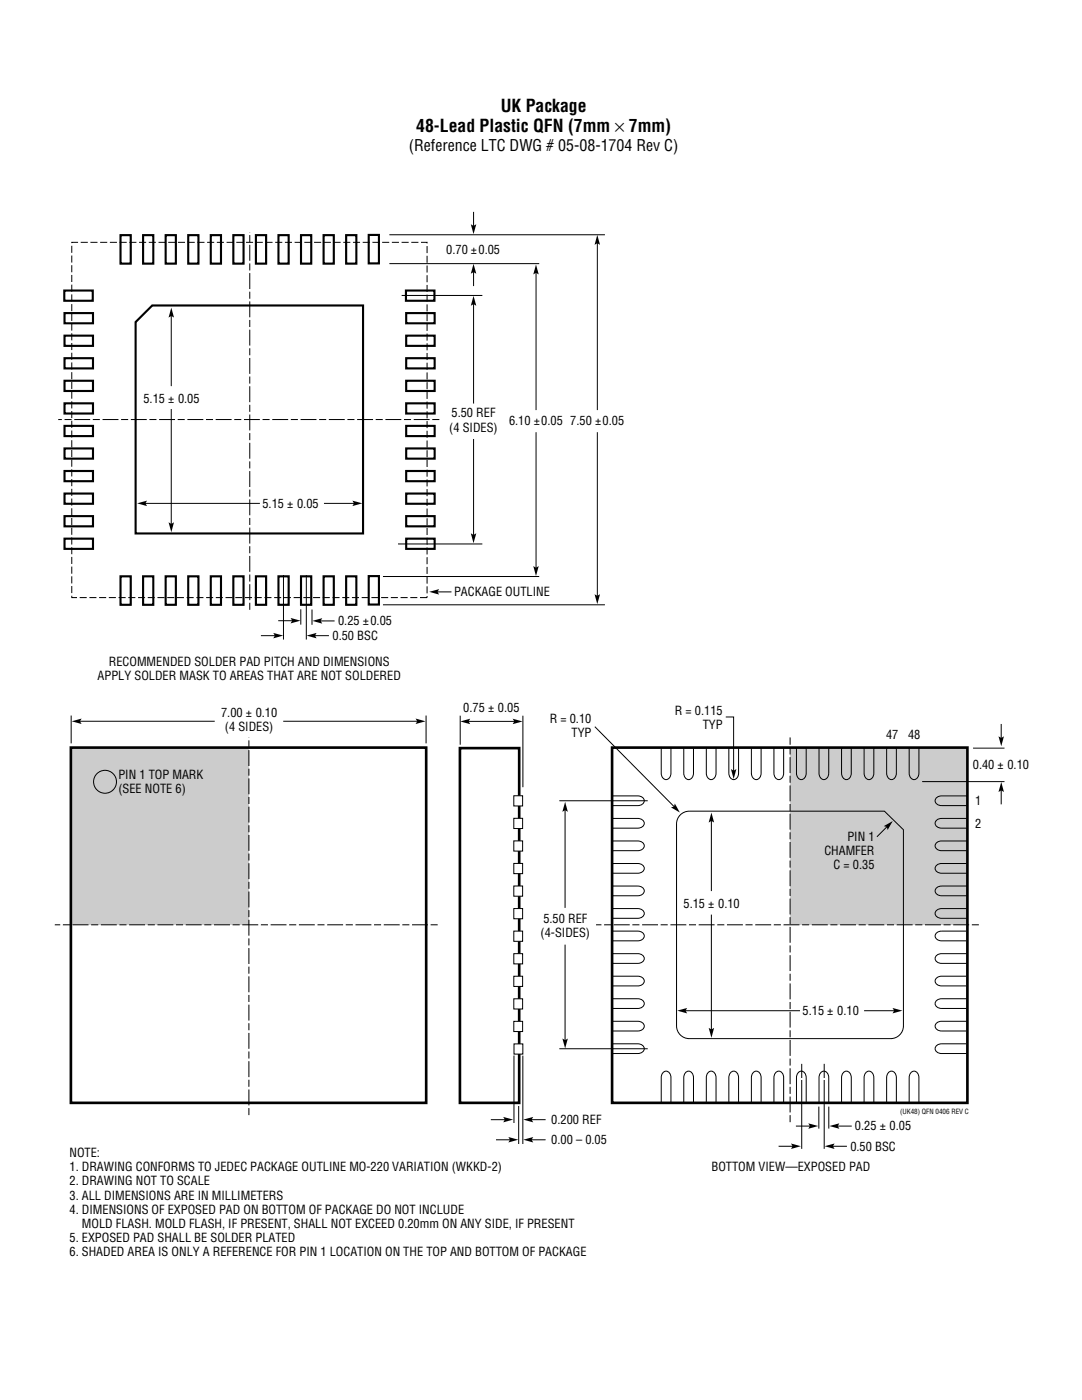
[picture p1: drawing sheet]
<svg xmlns="http://www.w3.org/2000/svg" width="216mm" height="279mm" viewBox="0 0 216 279" stroke-linecap="round" stroke-linejoin="round" font-family="sans-serif">
<g fill="#ccc">
<path d="M14.1 149.2h35.6v35.4h-35.6z"/>
<path d="M157.6 149.2h35.4v35.4h-35.4z"/>
</g>
<g fill="none" stroke="#000" stroke-width=".2">
<path d="M14.2 142.8v5.6M15.7 143.9h27.1M56.5 143.9h27M85 142.8v5.6M91.8 142.8v5.8M104.3 142.8v14.3M144.8 143.1h1.6v11M184 156h16.4M194.2 149.3h6.2M199.8 144.5v3M199.8 157.5v3M112.8 161.4v19.8"/>
<path d="M177.1 164.8l-2.1 2.2M112.8 188.5v19.3M160 212.3v17M164.5 212.3v17M97.9 223.5h3.1M99 227.5h3M105.8 223.5h3.1M105.8 227.5h3.1M155.4 228.8h3M158.8 224.7h3.1M163.4 220.8v4.4M165.4 220.8v4.4"/>
<path d="M165.9 228.8h3.1M166.9 224.7h3.1"/>
<circle cx="21" cy="156" r="2.29"/>
</g>
<g fill="#000">
<path d="M14.3 144l2-.6-.3 .6 .3 .5zM82.9 143.4l2 .6-2 .5 .4-.5zM145.8 153.5l.6 .3 .5-.3-.5 2zM199.2 147l.6 .3 .5-.3-.5 1.9zM199.8 156.1l.5 2-.5-.4-.6 .4zM112.8 160l.5 2-.5-.3-.6 .3zM176.3 164.9l1.8-1-1 1.7-.1-.6zM112.2 207.3l.6 .3 .5-.3-.5 1.9zM100.4 222.9l2 .5-2 .6 .3-.6zM101.4 226.9l2 .6-2 .5 .4-.5zM104.4 223.4l2-.5-.3 .5 .3 .6zM104.4 227.5l2-.6-.3 .6 .3 .5z"/>
<path d="M157.8 228.2l2 .6-2 .5 .4-.5zM161.3 224.2l2 .5-2 .6 .3-.6zM164.5 228.8l2-.6-.3 .6 .3 .5zM165.5 224.7l2-.5-.3 .5 .3 .6z"/>
</g>
<path d="M122.1 149.2h70.9v70.9h-70.9z" fill="none" stroke="#000" stroke-width=".53"/>
<path d="M27.1 64.3l3.3-3.3h42v45.5h-45.3z" fill="none" stroke="#000" stroke-width=".42"/>
<g fill="#fff">
<path d="M159.1 215.2h1.6v.3h-1.6z"/>
<path d="M163.6 215.2h1.7v.3h-1.7z"/>
</g>
<path d="M91.8 149.3h11.8v70.8h-11.8z" fill="none" stroke="#000" stroke-width=".53"/>
<g fill="#fff" stroke="#000" stroke-width=".2">
<path d="M102.5 158.8h1.8v2h-1.8z"/>
<path d="M102.5 163.3h1.8v2.1h-1.8z"/>
<path d="M102.5 167.8h1.8v2.1h-1.8z"/>
<path d="M102.5 172.3h1.8v2.1h-1.8z"/>
<path d="M102.5 176.8h1.8v2.1h-1.8z"/>
<path d="M102.5 181.3h1.8v2.1h-1.8z"/>
<path d="M102.5 185.8h1.8v2.1h-1.8z"/>
<path d="M102.5 190.3h1.8v2.1h-1.8z"/>
<path d="M102.5 194.8h1.8v2.1h-1.8z"/>
<path d="M102.5 199.3h1.8v2.1h-1.8z"/>
<path d="M102.5 203.8h1.8v2.1h-1.8z"/>
<path d="M102.6 208.3h1.7v2.1h-1.7z"/>
</g>
<g fill="#fff" stroke="#000" stroke-width=".42">
<path d="M24.1 115h2v5.7h-2z"/>
<path d="M28.6 115h2v5.7h-2z"/>
<path d="M33.1 115h2v5.7h-2z"/>
<path d="M37.6 115h2v5.7h-2z"/>
<path d="M42.1 115h2v5.7h-2z"/>
<path d="M46.6 115h2v5.7h-2z"/>
<path d="M51.1 115h2v5.7h-2z"/>
<path d="M55.6 115h2v5.7h-2z"/>
<path d="M60.1 115h2v5.7h-2z"/>
<path d="M64.6 115h2v5.7h-2z"/>
<path d="M69.1 115h2v5.7h-2z"/>
<path d="M73.6 115h2v5.7h-2z"/>
<path d="M24.1 46.9h2v5.7h-2z"/>
<path d="M28.6 46.9h2v5.7h-2z"/>
<path d="M33.1 46.9h2v5.7h-2z"/>
<path d="M37.6 46.9h2v5.7h-2z"/>
<path d="M42.1 46.9h2v5.7h-2z"/>
<path d="M46.6 46.9h2v5.7h-2z"/>
<path d="M51.1 46.9h2v5.7h-2z"/>
<path d="M55.6 46.9h2v5.7h-2z"/>
<path d="M60.1 46.9h2v5.7h-2z"/>
<path d="M64.6 46.9h2v5.7h-2z"/>
<path d="M69.1 46.9h2v5.7h-2z"/>
<path d="M73.6 46.9h2v5.7h-2z"/>
<path d="M12.9 107.5h5.7v2h-5.7z"/>
<path d="M12.9 103h5.7v2h-5.7z"/>
<path d="M12.9 98.5h5.7v2h-5.7z"/>
<path d="M12.9 94h5.7v2h-5.7z"/>
<path d="M12.9 89.5h5.7v2h-5.7z"/>
<path d="M12.9 85h5.7v2h-5.7z"/>
<path d="M12.9 80.5h5.7v2h-5.7z"/>
<path d="M12.9 76h5.7v2h-5.7z"/>
<path d="M12.9 71.5h5.7v2h-5.7z"/>
<path d="M12.9 67h5.7v2h-5.7z"/>
<path d="M12.9 62.5h5.7v2h-5.7z"/>
<path d="M12.8 58h5.7v2h-5.7z"/>
<path d="M81 107.5h5.7v2h-5.7z"/>
<path d="M81 103h5.7v2h-5.7z"/>
<path d="M81 98.5h5.7v2h-5.7z"/>
<path d="M81 94h5.7v2h-5.7z"/>
<path d="M81 89.5h5.7v2h-5.7z"/>
<path d="M81 85h5.7v2h-5.7z"/>
<path d="M81 80.5h5.7v2h-5.7z"/>
<path d="M81 76h5.7v2h-5.7z"/>
<path d="M81 71.5h5.7v2h-5.7z"/>
<path d="M81 67h5.7v2h-5.7z"/>
<path d="M81 62.5h5.7v2h-5.7z"/>
<path d="M81 58h5.7v2h-5.7z"/>
</g>
<g fill="#000">
<path d="M94.5 52.6l.5 2-.5-.3-.6 .3zM93.9 44.8l.6 .3 .5-.3-.5 1.9zM107 52.8l.5 2-.5-.4-.6 .4zM119.2 46.9l.5 2-.5-.4-.6 .4zM34.2 61.4l.5 2-.5-.3-.6 .3zM94.5 59l.5 2-.5-.3-.6 .3zM27.4 100.5l1.9-.6-.3 .6 .3 .5zM33.6 104.2l.6 .4 .5-.4-.5 2zM70.3 99.9l2 .6-2 .5 .3-.5zM85.6 118.1l2-.5-.3 .5 .3 .6zM93.9 106.4l.6 .4 .5-.4-.5 2zM106.4 113l.6 .3 .5-.3-.5 2z"/>
<path d="M118.6 118.6l.6 .3 .5-.3-.5 2zM54.5 126.3l2 .5-2 .6 .4-.6zM58 123.3l2 .6-2 .5 .3-.5zM61.2 126.8l2-.5-.4 .5 .4 .6zM62.3 123.9l2-.5-.3 .5 .3 .6zM91.8 144l2-.6-.3 .6 .3 .5zM102.3 143.4l2 .6-2 .5 .3-.5zM133.9 161.1l.6-.1 .2-.6 1 1.8zM142 162.2l.5 2-.5-.4-.6 .4zM135.1 201.7l2-.5-.3 .5 .3 .5zM141.4 205.1l.6 .4 .5-.4-.5 2zM178.1 201.2l2 .5-2 .5 .3-.5z"/>
</g>
<g fill="none" stroke="#000" stroke-width=".2">
<path d="M77.7 46.9h43M77.7 52.6h29.9M80.1 59h16.1M94.5 42.3v3M94.5 54v3.1M107 54.2v27.6M119.2 48.3v33.5M34.2 62.8v14.3M94.5 60.4v20.1M34.2 81.6v23.2M94.5 87.6v19.4M107 86.3v27.3"/>
<path d="M119.2 86.3v32.9M28.8 100.5h23.1M56.6 114.8v12.8M61.1 114.8v12.8M64.6 100.5h6.3M76.4 115.1h31.2M79.4 108.6h16.8M87 118.1h3.1M52.1 126.9h3M55.5 123.9h3.1M60 121.6v3.1M62.3 121.6v3.1"/>
<path d="M62.6 126.9h3M63.7 123.9h3.1M76.4 120.7h44.3M93.3 144h9.6M111.6 159.8h17.6M118.7 145l16 16.2M122.3 158.8h5a1.01 1.01 0 0 1 1.3 1 1.01 1.01 0 0 1-1.3 1h-5M131.9 149.3v5a1.01 1.01 0 0 0 1 1.3 1.01 1.01 0 0 0 1-1.3v-5M136.4 149.3v5a1.01 1.01 0 0 0 1 1.3 1.01 1.01 0 0 0 1-1.3v-5M140.9 149.3v5a1.01 1.01 0 0 0 1 1.3 1.01 1.01 0 0 0 1-1.3v-5M145.4 149.3v5a1.01 1.01 0 0 0 1 1.3 1.01 1.01 0 0 0 1-1.3v-5M149.9 149.3v5a1.01 1.01 0 0 0 1 1.3 1.01 1.01 0 0 0 1-1.3v-5"/>
<path d="M154.4 149.3v5a1.01 1.01 0 0 0 1 1.3 1.01 1.01 0 0 0 1-1.3v-5M158.9 149.3v5a1.01 1.01 0 0 0 1 1.3 1.01 1.01 0 0 0 1-1.3v-5M163.4 149.3v5a1.01 1.01 0 0 0 1 1.3 1.01 1.01 0 0 0 1-1.3v-5M167.9 149.3v5a1.01 1.01 0 0 0 1 1.3 1.01 1.01 0 0 0 1-1.3v-5M172.4 149.3v5a1.01 1.01 0 0 0 1 1.3 1.01 1.01 0 0 0 1-1.3v-5M176.9 149.3v5a1.01 1.01 0 0 0 1 1.3 1.01 1.01 0 0 0 1-1.3v-5M181.4 149.3v5a1.01 1.01 0 0 0 1 1.3 1.01 1.01 0 0 0 1-1.3v-5M192.9 158.8h-5a1.01 1.01 0 0 0-1.3 1 1.01 1.01 0 0 0 1.3 1h5M122.3 163.3h5a1.01 1.01 0 0 1 1.3 1 1.01 1.01 0 0 1-1.3 1h-5M122.3 167.8h5a1.01 1.01 0 0 1 1.3 1 1.01 1.01 0 0 1-1.3 1h-5M122.3 172.3h5a1.01 1.01 0 0 1 1.3 1 1.01 1.01 0 0 1-1.3 1h-5M122.3 176.8h5a1.01 1.01 0 0 1 1.3 1 1.01 1.01 0 0 1-1.3 1h-5"/>
<path d="M135.9 162.4l1.1-.4 .5-.1h39l3.8 3.7v39.1a2.54 2.54 0 0 1-2.6 2.6h-40.2a2.54 2.54 0 0 1-2.5-2.6v-40.3a2.54 2.54 0 0 1 .9-2zM141.9 163.6v14.2M192.9 163.3h-5a1.01 1.01 0 0 0-1.3 1 1.01 1.01 0 0 0 1.3 1h5M192.9 167.8h-5a1.01 1.01 0 0 0-1.3 1 1.01 1.01 0 0 0 1.3 1h5M192.9 172.3h-5a1.01 1.01 0 0 0-1.3 1 1.01 1.01 0 0 0 1.3 1h5M192.9 176.8h-5a1.01 1.01 0 0 0-1.3 1 1.01 1.01 0 0 0 1.3 1h5M122.3 185.8h5a1.01 1.01 0 0 1 1.3 1 1.01 1.01 0 0 1-1.3 1h-5M122.3 181.3h5a1.01 1.01 0 0 1 1.3 1 1.01 1.01 0 0 1-1.3 1h-5M122.3 190.3h5a1.01 1.01 0 0 1 1.3 1 1.01 1.01 0 0 1-1.3 1h-5M122.3 194.8h5a1.01 1.01 0 0 1 1.3 1 1.01 1.01 0 0 1-1.3 1h-5M122.3 199.3h5a1.01 1.01 0 0 1 1.3 1 1.01 1.01 0 0 1-1.3 1h-5M141.9 182.5v23.2"/>
<path d="M192.9 185.8h-5a1.01 1.01 0 0 0-1.3 1 1.01 1.01 0 0 0 1.3 1h5M192.9 181.3h-5a1.01 1.01 0 0 0-1.3 1 1.01 1.01 0 0 0 1.3 1h5M192.9 190.3h-5a1.01 1.01 0 0 0-1.3 1 1.01 1.01 0 0 0 1.3 1h5M192.9 194.8h-5a1.01 1.01 0 0 0-1.3 1 1.01 1.01 0 0 0 1.3 1h5M192.9 199.3h-5a1.01 1.01 0 0 0-1.3 1 1.01 1.01 0 0 0 1.3 1h5M102.6 210.6v13.5M104.3 210.7v17.6M111.6 209.3h17.6M122.3 203.8h5a1.01 1.01 0 0 1 1.3 1 1.01 1.01 0 0 1-1.3 1h-5M122.3 208.3h5a1.01 1.01 0 0 1 1.3 1 1.01 1.01 0 0 1-1.3 1h-5M136.5 201.7h23.1M172.4 201.7h6.3"/>
<path d="M192.9 203.8h-5a1.01 1.01 0 0 0-1.3 1 1.01 1.01 0 0 0 1.3 1h5M192.9 208.3h-5a1.01 1.01 0 0 0-1.3 1 1.01 1.01 0 0 0 1.3 1h5M103.5 220.7v7.6M131.9 220v-4.9a1.01 1.01 0 0 1 1-1.3 1.01 1.01 0 0 1 1 1.3v4.9M136.4 220v-4.9a1.01 1.01 0 0 1 1-1.3 1.01 1.01 0 0 1 1 1.3v4.9M140.9 220v-4.9a1.01 1.01 0 0 1 1-1.3 1.01 1.01 0 0 1 1 1.3v4.9M145.4 220v-4.9a1.01 1.01 0 0 1 1-1.3 1.01 1.01 0 0 1 1 1.3v4.9M149.9 220v-4.9a1.01 1.01 0 0 1 1-1.3 1.01 1.01 0 0 1 1 1.3v4.9M154.4 220v-4.9a1.01 1.01 0 0 1 1-1.3 1.01 1.01 0 0 1 1 1.3v4.9M158.9 220v-4.9a1.01 1.01 0 0 1 1-1.3 1.01 1.01 0 0 1 1 1.3v4.9M163.4 220v-4.9a1.01 1.01 0 0 1 1-1.3 1.01 1.01 0 0 1 1 1.3v4.9M167.9 220v-4.9a1.01 1.01 0 0 1 1-1.3 1.01 1.01 0 0 1 1 1.3v4.9"/>
<path d="M172.4 220v-4.9a1.01 1.01 0 0 1 1-1.3 1.01 1.01 0 0 1 1 1.3v4.9M176.9 220v-4.9a1.01 1.01 0 0 1 1-1.3 1.01 1.01 0 0 1 1 1.3v4.9M181.4 220v-4.9a1.01 1.01 0 0 1 1-1.3 1.01 1.01 0 0 1 1 1.3v4.9"/>
</g>
<path d="M87.7 83.7h-76.1M49.8 121.7v-75.4M87.3 184.6h-76.4M195.3 184.6h-76.4M49.7 222.5v-75.3M157.7 224v-76.8" fill="none" stroke="#000" stroke-width=".2" stroke-dasharray="1.4 .5 3.2 .5" stroke-linecap="butt"/>
<path d="M14.1 149.2h70.9v70.9h-70.9z" fill="none" stroke="#000" stroke-width=".53"/>
<path d="M14.3 48.4h70.9v70.9h-70.9z" fill="none" stroke="#000" stroke-width=".2" stroke-dasharray="1.4 .5" stroke-linecap="butt"/>
<g font-size="3.5">
<text x="99.9" y="22.4">UK Package</text>
<text x="83.1" y="26.3">48-Lead Plastic QFN (7mm × 7mm)</text>
</g>
<text font-size="3.2" x="81.6" y="30.2">(Reference LTC DWG # 05-08-1704 Rev C)</text>
<g font-size="2.5">
<text x="89" y="50.8">0.70 ±0.05</text>
<text x="28.6" y="80.5">5.15 ± 0.05</text>
<text x="90.1" y="83.3">5.50 REF</text>
<text x="89.6" y="86.1">(4 SIDES)</text>
<text x="101.6" y="84.8">6.10 ±0.05</text>
<text x="113.8" y="84.8">7.50 ±0.05</text>
<text x="52.4" y="101.4">5.15 ± 0.05</text>
<text x="90.6" y="119">PACKAGE OUTLINE</text>
<text x="67.5" y="124.8">0.25 ±0.05</text>
<text x="66.4" y="127.7">0.50 BSC</text>
<text x="19.5" y="135.7">APPLY SOLDER MASK TO AREAS THAT ARE NOT SOLDERED</text>
<text x="21.7" y="132.9">RECOMMENDED SOLDER PAD PITCH AND DIMENSIONS</text>
<text x="44.1" y="143.1">7.00 ± 0.10</text>
<text x="92.4" y="142.2">0.75 ± 0.05</text>
<text x="134.7" y="142.7">R = 0.115</text>
<text x="44.9" y="145.9">(4 SIDES)</text>
<text x="109.7" y="144.3">R = 0.10</text>
<text x="114" y="147.1">TYP</text>
<text x="140.2" y="145.5">TYP</text>
<text x="176.8" y="147.4">47</text>
<text x="181.2" y="147.4">48</text>
<text x="23.6" y="155.4">PIN 1 TOP MARK</text>
<text x="194.1" y="153.4">0.40 ± 0.10</text>
<text x="23.6" y="158.2">(SEE NOTE 6)</text>
<text x="194.6" y="160.6">1</text>
<text x="169.1" y="167.8">PIN 1</text>
<text x="194.6" y="165.2">2</text>
<text x="164.5" y="170.6">CHAMFER</text>
<text x="166.3" y="173.5">C = 0.35</text>
<text x="108.4" y="184.1">5.50 REF</text>
<text x="136.4" y="181.3">5.15 ± 0.10</text>
<text x="107.9" y="187">(4-SIDES)</text>
<text x="160.1" y="202.6">5.15 ± 0.10</text>
<text x="110" y="224.3">0.200 REF</text>
<text x="170.6" y="225.6">0.25 ± 0.05</text>
<text x="13.9" y="230.9">NOTE:</text>
<text x="13.9" y="233.7">1. DRAWING CONFORMS TO JEDEC PACKAGE OUTLINE MO-220 VARIATION (WKKD-2)</text>
<text x="110" y="228.3">0.00 – 0.05</text>
<text x="142" y="233.8">BOTTOM VIEW—EXPOSED PAD</text>
<text x="169.7" y="229.6">0.50 BSC</text>
<text x="13.9" y="236.6">2. DRAWING NOT TO SCALE</text>
<text x="13.9" y="239.4">3. ALL DIMENSIONS ARE IN MILLIMETERS</text>
<text x="13.9" y="242.2">4. DIMENSIONS OF EXPOSED PAD ON BOTTOM OF PACKAGE DO NOT INCLUDE</text>
<text x="16.3" y="245">MOLD FLASH. MOLD FLASH, IF PRESENT, SHALL NOT EXCEED 0.20mm ON ANY SIDE, IF PRESENT</text>
<text x="13.9" y="247.9">5. EXPOSED PAD SHALL BE SOLDER PLATED</text>
<text x="13.9" y="250.7">6. SHADED AREA IS ONLY A REFERENCE FOR PIN 1 LOCATION ON THE TOP AND BOTTOM OF PACKAGE</text>
</g>
<text font-size="1.4" x="179.6" y="222.4">(UK48) QFN 0406 REV C</text>
</svg>
